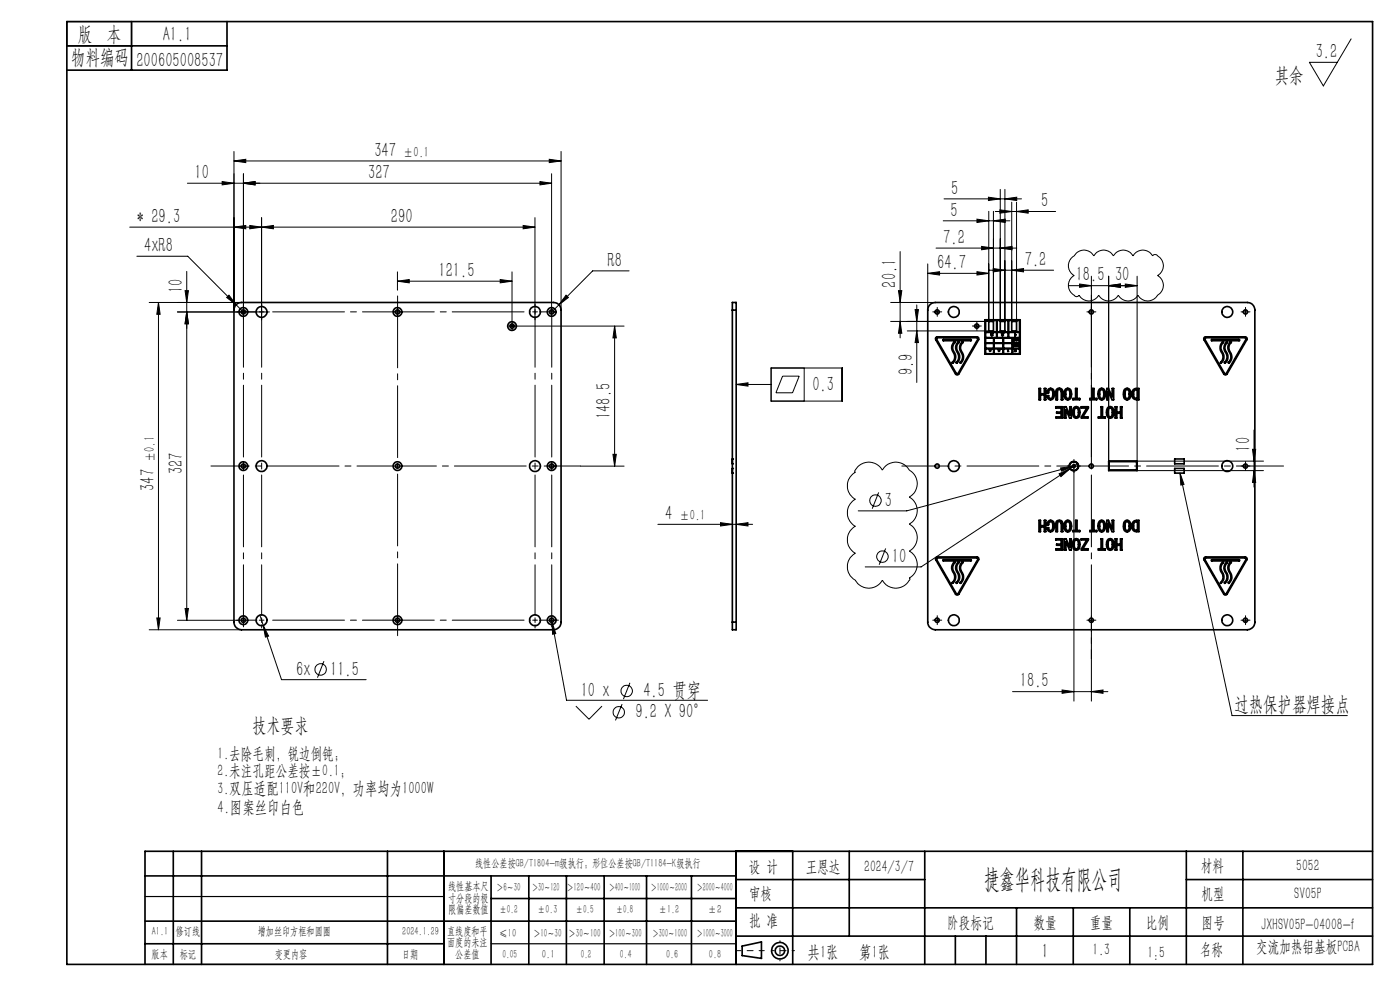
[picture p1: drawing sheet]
<svg xmlns="http://www.w3.org/2000/svg" width="297mm" height="210mm" viewBox="0 0 297 210" stroke-linecap="round" stroke-linejoin="round" font-family="sans-serif">
<g fill="none" stroke="#000" stroke-width=".21">
<path d="M286.6 8.2l-5.9 10-2.9-5h5.9M39.8 38.9h77.2M47.1 38.5l2.5 .4-2.5 .3zM49.6 34.1l2.5-.3v.7zM49.6 32.1v33.7M49.6 34.1h69.4M51.6 36.9v30.7M51.6 38.9l2.5-.4v.7zM114.5 38.5l2.5 .4-2.5 .3zM116.5 33.8l2.5 .3-2.5 .4zM117 36.9v30.2M119 32.1v33.7"/>
<path d="M27.5 48.2h86M29 54.4h10.8l10.3 10.3M39.6 57.6v74M49.6 48.2l2.5-.4v.7zM53 47.8l2.5 .4-2.5 .3zM55.5 46.2v21.6M55.5 48.2l2.5-.4v.7zM84.3 59.6l2.5-.3v.7zM84.3 57.7v3.8M84.3 59.6h24.3M106.1 59.3l2.5 .3-2.5 .4zM108.6 57.7v10.5"/>
<path d="M111 47.8l2.5 .4-2.5 .3zM113.5 46.2v21.6M133.5 57.5h-7.8l-7.1 7.2M191 53.4v18.3M196.8 58l2.5-.4v.7zM196.8 56v9.8M196.8 58h13M198.6 52.6h17.1M200.1 46.8h14.1M200.3 42.2h16.4M207.3 46.5l2.5 .3-2.5 .4zM207.3 57.6l2.5 .4-2.5 .3z"/>
<path d="M208.2 52.3l2.5 .3-2.5 .4zM209.7 41.8l2.5 .4-2.5 .3zM209.7 57.3h13.8M209.8 44.8v23.4h-20.9M210.7 57l2.5 .3-2.5 .4zM210.7 46.8l2.6-.3v.7zM210.7 44.8v23.4M211.1 44.9h12.8M212.1 44.5l2.5 .4-2.5 .3zM212.2 52.6l2.5-.3v.7zM212.2 40.2v28M213.2 42.2l2.5-.4v.7z"/>
<path d="M213.2 40.2v28M214.6 57.3l2.5-.3v.7zM214.6 42.9v25.3M215.7 44.9l2.4-.4v.7zM215.7 42.9v25.3M228.3 53.8a2.4 2.4 0 0 1 3.8 .5 2.34 2.34 0 0 1 4.1 0 2.37 2.37 0 0 1 4.1 0 2.37 2.37 0 0 1 4.2 0 .74 .74 0 0 1 1.2 .1 2.37 2.37 0 0 1-.1 4 2.47 2.47 0 0 1-.1 4.4 2.37 2.37 0 0 1-4.1-.2 2.37 2.37 0 0 1-4.2 0 2.37 2.37 0 0 1-4.1 0 2.37 2.37 0 0 1-4.2 0 .57 .57 0 0 1-.5 .3 .57 .57 0 0 1-.5-.3 2.37 2.37 0 0 1 0-4.2 2.47 2.47 0 0 1 .1-4.3zM231.5 58.6v40.3M235.2 58.6v39.2M241.2 58.6v39.2h26.8M33.6 64.2v69.4M33.6 64.2l.4 2.5h-.7zM39.3 61.7h.7l-.4 2.5z"/>
<path d="M39.6 66.2l.4 2.5h-.7zM48.1 63.1l.5-.5 1.5 2.1zM50.1 64.7l1.1 1.1M51.2 64.2h-19.6M57.1 66.2h-19.5M83.8 66.2h1M84.3 65.7v1M108.1 69.2h1M108.6 68.7v1M109.6 69.2h22.8M116.5 66.2h1M118.6 64.7l-1.2 1.1"/>
<path d="M120.1 62.6l.5 .5-2 1.6zM130.4 69.2l.3 2.5h-.7zM130.4 69.2v29.7M163.6 78.1h15.1v7h-15.1zM166 79.8h3.5l-1.4 3.5h-3.5zM170.6 78.1v7M188.9 64.2h9.5M190.6 61.7h.7l-.3 2.5zM191 68.2l.3 2.5h-.7zM192.5 70.2h17.3M194.1 65.7h.7l-.3 2.5zM194.5 64.7v16.4"/>
<path d="M194.5 70.2l.3 2.5h-.7zM198.3 66.2h1M198.8 65.7v1M206.7 69.2h1M207.2 68.7v1M226.7 60.6h14.5M229 60.2l2.5 .4-2.5 .4zM231 66.2h1M235.2 60.6l2.5-.4v.8zM238.7 60.2l2.5 .4-2.5 .4zM263.7 66.2h1M264.2 65.7v1"/>
<path d="M51.1 98.9h1M51.6 98.4v1M83.8 98.9h1M84.3 98.4v1M116.5 98.9h1M117 98.4v1M123.2 98.9h9.2M130 96.4h.7l-.3 2.5zM156.2 81.6l2.5-.4v.7zM156.2 81.6h7.4M181.9 99.1a3.3 3.3 0 0 1 5.3 .6 3.3 3.3 0 0 1 5.7 0 3.3 3.3 0 0 1 0 5.7 3.3 3.3 0 0 1 0 5.8 3.3 3.3 0 0 1 0 5.7 3.3 3.3 0 0 1 0 5.7l.1 .1a3.2 3.2 0 0 1-2.8 2.1 3.2 3.2 0 0 1-3-1.7 3.3 3.3 0 0 1-5.7 0 3.3 3.3 0 0 1 0-5.7 3.3 3.3 0 0 1 0-5.8 3.3 3.3 0 0 1 0-5.7 3.3 3.3 0 0 1 0-5.7l-.2-.3zM225 99.3l2.5-.4-2.3 1z"/>
<path d="M227 99.4l-31.6 20.9h-11.8M227.3 98.9h1M227.5 98.9l-35.1 9.5h-10.3M227.8 98.4v50.3M228.1 98.8l-.6 .1M228.6 98.3l-1.6 1.1M241.2 99.8h26.8M263.7 98.9h1M264.2 98.4v1M265.7 95.3h.7l-.4 2.5zM266 91.2v12.1M266 99.8l.4 2.5h-.7z"/>
<path d="M139.6 111.2h20.1M152.9 110.9l2.5 .3-2.5 .4zM156.2 111.2l2.5-.3v.7zM186.4 104.4l-1.4 3.5M187.9 116.3l-1.4 3.5M224.7 100.5l2.3-1.1-1.9 1.7zM250.3 100.4l.9 2.4-.7 .1zM250.3 100.4l11.1 51.4h24.4M31.6 133.6h19.6M33.3 131.1h.7l-.4 2.5zM37.6 131.6h13.1M39.3 129.1h.7l-.4 2.5z"/>
<path d="M51.1 131.6h1M51.6 131.1v1M55.1 130.5l.7 2.2M55.8 132.7l1.2 2.2-.7 .2zM55.8 132.7l3.9 11.5h18M83.8 131.6h1M84.3 131.1v1M116.5 131.6h1M116.9 131.1l.2 .9M117 131.1v1M117.1 132l.8 2.4-.7 .1zM117.1 132l3.1 16.5h29.9"/>
<path d="M198.3 131.6h1M198.8 131.1v1M231 131.6h1M231.5 134v14.7M231.5 131.1v1M263.7 131.6h1M264.2 131.1v1M68.7 140.3l-1.4 3.4M122.2 149.8l2.8 2.8 2.7-2.8M132 149.4l-1.4 3.4M133.6 144.8l-1.3 3.5M214.8 146.7h20.2"/>
<path d="M225.3 146.4l2.5 .3-2.5 .4zM231.5 146.7l2.5-.3v.7z"/>
<circle cx="185.7" cy="106.2" r="1.22"/>
<circle cx="187.2" cy="118.1" r="1.22"/>
<circle cx="68" cy="142" r="1.21"/>
<circle cx="131.3" cy="151.1" r="1.21"/>
<circle cx="132.9" cy="146.6" r="1.22"/>
</g>
<g fill="none" stroke="#000" stroke-width=".35">
<path d="M14.2 4.6h277v200h-277zM14.2 9.7h34M27.9 4.6v10.3M48.2 4.6v10.3h-34M50.2 64.5l1-.3h66.2a1.61 1.61 0 0 1 1.6 1.6v66.2a1.61 1.61 0 0 1-1.6 1.6h-66.2a1.62 1.62 0 0 1-1.6-1.6v-66.5zM155.4 65.8v-1.6h.8v1.6M155.4 65.8h.8M155.4 65.8v66.2M156.2 65.8v66.2M197.2 64.7l.5-.4 .7-.1h66.2a1.56 1.56 0 0 1 1.6 1.6v66.2a1.61 1.61 0 0 1-1.6 1.6h-66.2a1.69 1.69 0 0 1-1.6-1.6v-66.5zM198.5 71.6l.3-.1h8.5a.39 .39 0 0 1 .3 .2 .39 .39 0 0 1 0 .4l-4.2 7.2a.4 .4 0 0 1-.7 0l-4.2-7.2zM198.7 71.7h8.7l-4.2 7.6-.3-.1-4.2-7.2z"/>
<path d="M200 72.1l6-.1 .1 .2-6 .1zM202.2 72.7l.4-.2a1.9 1.9 0 0 0 .1 2.7 1.52 1.52 0 0 1-.7 1.8v-.1a1.74 1.74 0 0 0 0-2.6 1.62 1.62 0 0 1 .2-1.6zM203.3 72.5h.2a1.64 1.64 0 0 0-.1 2.4 1.45 1.45 0 0 1-.6 2.1v-.1a1.74 1.74 0 0 0 0-2.6 1.63 1.63 0 0 1 .5-1.8zM203.9 72.7l.4-.2a1.9 1.9 0 0 0 0 2.7 1.4 1.4 0 0 1-.6 1.8v-.1a1.79 1.79 0 0 0 0-2.6l-.1-.8zM209 67.8h7.4v7.3h-7.4zM209.1 71.7h1.7v1h-1.7zM209.1 68h2.3v2.4h-2.3zM209.1 70.5h2.3v1.1h-2.3zM209.1 72.8h1.7v1.1h-1.7zM209.1 74h1.7v1h-1.7zM209.8 68.2h.9v2h-.9zM210 74.3v.2l.1-.1"/>
<path d="M210 74.3h.1M210.1 74.2l-.1-.1v.2M210.1 74.4h.1M210.1 74.2h.1M210.1 74.2h-.2l.1 .3 .1-.1M210.3 70.7h.3h-.3l.2 .2-.2 .2 .2-.1v.2a.22 .22 0 0 1-.2-.1 .22 .22 0 0 1 0-.2zM210.5 70.9h.1M210.9 71.7h1.9v1h-1.9zM210.9 72.8h1.9v1.1h-1.9zM210.9 74h1.9v1h-1.9zM211.5 70.5h2.4v1.1h-2.4zM211.5 68h2.4v2.4h-2.4z"/>
<path d="M212 74.4h.1M212.1 74.1h-.3h.2l-.2 .4 .3-.1M212.1 74.1l-.3 .3h.2M212.1 74.1h.1M212.2 68.2h1v2h-1zM212.5 70.6h.3l-.3 .4 .4 .1-.2 .1-.2-.1 .2-.4zM212.8 70.6h.1M212.9 71.7h1.8v1h-1.8zM212.9 72.8h1.8v1.1h-1.8zM212.9 74h1.8v1h-1.8zM213.8 74.5h.1M213.9 74.4l-.1 .1"/>
<path d="M213.9 74.4l-.1-.3v.4M213.9 74.4h.1M214 70.5h2.3v1.1h-2.3zM214 68h2.3v2.4h-2.3zM214.6 68.2h1.1v2h-1.1zM214.8 71.7h1.5v1h-1.5zM214.8 72.8h1.5v1.1h-1.5zM214.8 74h1.5v1h-1.5zM215.1 71.9h.1M215.1 73.1h.1M215.1 71.8l.1 .4-.1-.3-.2 .3zM215.1 72.9l.1 .5-.1-.3-.2 .3z"/>
<path d="M215.3 70.6l.1 .5 .1-.1-.2 .2zM215.3 71.8l.2 .1-.1 .3h-.1zM215.3 73l.2 .2-.1 .2zM215.3 71.2h.1M215.3 73l.1 .3h-.1zM215.3 71.9l.1 .3zM215.3 74.1l.2 .4-.1-.3-.2 .3zM215.4 74.2h.1M215.7 71.8l.1 .3-.1 .1zM215.8 73l-.2 .3h.2l-.1 .1 .1-.4h-.2h.5M215.8 73h.1M215.9 73h.1l-.1 .4 .2-.1h-.2l.2-.3"/>
<path d="M216 71.8v.4l.1-.1-.1 .1zM216.1 73h.1M255.4 71.6l.3-.1h8.5a.39 .39 0 0 1 .3 .2 .39 .39 0 0 1 0 .4l-4.2 7.2a.4 .4 0 0 1-.7 0l-4.2-7.2zM255.6 71.7h8.7l-4.3 7.6-.2-.1zM257 72.1l5.9-.1 .1 .2-6 .1zM259.2 72.7l.3-.2a1.9 1.9 0 0 0 .1 2.7 1.52 1.52 0 0 1-.7 1.8v-.1a1.79 1.79 0 0 0 0-2.6l-.1-.8zM260 72.7l.4-.2a1.9 1.9 0 0 0 0 2.7 1.52 1.52 0 0 1-.6 1.8v-.1a1.79 1.79 0 0 0 0-2.6l-.1-.8zM260.8 72.7l.4-.2a1.83 1.83 0 0 0 0 2.7 1.28 1.28 0 0 1-.6 1.8v-.1a1.74 1.74 0 0 0 0-2.6l-.1-.8zM155.4 99.4h.1M155.4 97.4h.1M155.4 98.4h.1M220.4 82.4h.3v1.1h.8v-1.1h.4v2.4h-.4v-1h-.8v1h-.3z"/>
<path d="M222.4 82.6a.84 .84 0 0 1 1 0 .84 .84 0 0 1 .3 .9 .91 .91 0 0 1-.3 1 .91 .91 0 0 1-1 .2l-.3-.8h.4a.43 .43 0 0 0 .2 .6 .43 .43 0 0 0 .5-.2 1.3 1.3 0 0 0-.3-1.7l-.4 .3v.5h-.4zM224 86.3h1.4v2.4h-1.4v-.3h1.1v-.7h-.9v-.3h.9v-.8h-1.1zM224.2 82.5a.75 .75 0 0 1 .8-.1 .75 .75 0 0 1 .5 .7v1.7h-.4v-1.7a.41 .41 0 0 0-.4-.5 .41 .41 0 0 0-.4 .5v1.7h-.3v-1.9zM226 82.6a.77 .77 0 0 1 .9-.1 .77 .77 0 0 1 .4 .8 1.02 1.02 0 0 1-1 1.5 1.74 1.74 0 0 1-.3-2.2zM226.1 87h.1M226.1 87v1.7h-.3v-2.4h.4l.7 1.7M226.1 87l.8 1.7h.4v-2.4h-.4v1.7M226.4 82.6h.1a1.29 1.29 0 0 1 .2 1.9h-.3a1.69 1.69 0 0 1 0-1.9zM226.9 88h.1M227.8 86.5a.77 .77 0 0 1 .9-.1 .77 .77 0 0 1 .4 .8 1.02 1.02 0 0 1-1 1.5 1.74 1.74 0 0 1-.3-2.2zM228.1 86.6l.2-.1a1.19 1.19 0 0 1 .4 1.7l-.5 .2a1.59 1.59 0 0 1-.1-1.8zM228.2 82.4h.3v2.1h.6v.3h-1.5v-.3h.6z"/>
<path d="M229.4 86.3h1.5v.3l-1.2 1.8h1.1v.3h-1.4v-.3l1.1-1.8h-1.1zM231.8 82.4h.3v2.1h.6v.3h-1.5v-.3h.6zM233.3 82.5a.86 .86 0 0 1 1 .1 .86 .86 0 0 1 .2 1 .82 .82 0 0 1-.3 1.1 .82 .82 0 0 1-1.1-.3 1.85 1.85 0 0 1 .2-1.9zM233.4 82.9l.3-.3a1.13 1.13 0 0 1 .4 1.6 .39 .39 0 0 1-.4 .4 .39 .39 0 0 1-.4-.4zM233.6 86.3h.3v2.1h.6v.3h-1.5v-.3h.6zM234.8 82.4h.4l.7 1.7v-1.7h.4v2.4h-.4l-.8-1.8v1.8h-.3zM235 86.5a.77 .77 0 0 1 .9-.1 .77 .77 0 0 1 .4 .8 1.05 1.05 0 0 1-1 1.5 1.63 1.63 0 0 1-.3-2.2zM235.1 83h.1M235.2 97.8h6v2h-6zM235.3 86.6l.2-.1a1.13 1.13 0 0 1 .4 1.6 .39 .39 0 0 1-.4 .3 .39 .39 0 0 1-.4-.3v-.9zM235.3 97.9h5.8v1.8h-5.8zM236.6 86.3h.3v1.1h.8v-1.1h.3v2.4h-.3v-1h-.8v1h-.3z"/>
<path d="M238.5 82.6a.85 .85 0 0 1 1.1-.1 .85 .85 0 0 1 .3 1.1 .86 .86 0 0 1-.8 1.2 .86 .86 0 0 1-.8-1.2zM238.8 82.8l.5-.2a1.69 1.69 0 0 1 0 1.9l-.2 .1a1.13 1.13 0 0 1-.4-1.6zM240.4 82.6l.5-.2h.7v2.4a1.19 1.19 0 0 1-1.3-.4 1.19 1.19 0 0 1-.1-1.3zM240.6 82.9l.7-.3v1.9a.78 .78 0 0 1-.8-.3 .78 .78 0 0 1 0-.8zM249.2 97.4h2v1h-2zM249.2 99.4h2v1h-2zM155.4 100.4h.1M198.6 118.2l8.7-.1a.41 .41 0 0 1 .3 .6l-4.2 7.3a.44 .44 0 0 1-.7 0l-4.2-7.3-.1-.1zM198.8 118.3h8.5l.2 .2-4.3 7.5-.3-.1-4.2-7.2zM200 118.8l6-.1 .1 .2-6 .1zM202.2 119.4l.3-.2h.1a1.9 1.9 0 0 0 .1 2.7 1.33 1.33 0 0 1-.7 1.8v-.1a1.74 1.74 0 0 0 0-2.6 1.6 1.6 0 0 1 .2-1.6zM203.3 119.2h.2a1.64 1.64 0 0 0-.1 2.4 1.49 1.49 0 0 1-.6 2.1v-.1a1.74 1.74 0 0 0 0-2.6 1.63 1.63 0 0 1 .5-1.8z"/>
<path d="M203.9 119.4l.3-.2h.1a1.9 1.9 0 0 0 0 2.7 1.33 1.33 0 0 1-.6 1.8v-.1a1.79 1.79 0 0 0 0-2.6l-.1-.8zM220.4 110.4h.3v1.1h.8v-1.1h.4v2.4h-.4v-1h-.8v1h-.3zM222.4 110.6a.83 .83 0 0 1 1-.1 .83 .83 0 0 1 .3 1 .94 .94 0 0 1-.3 1 .94 .94 0 0 1-1 .2l-.3-.8h.4a.43 .43 0 0 0 .2 .6 .43 .43 0 0 0 .6-.3v-1.2a.4 .4 0 0 0-.5-.4 .4 .4 0 0 0-.3 .5v.2h-.4zM224 114.3h1.4v2.4h-1.4v-.3h1.1v-.7h-.9v-.3h.9v-.9h-1.1zM224.2 110.5a.77 .77 0 0 1 .8-.1 .77 .77 0 0 1 .5 .7v1.7h-.4v-1.7a.41 .41 0 0 0-.4-.5 .41 .41 0 0 0-.4 .5v1.7h-.3v-1.9zM226 110.6a.76 .76 0 0 1 .9-.2 .76 .76 0 0 1 .4 .9 1.04 1.04 0 0 1-1 1.5 1.76 1.76 0 0 1-.3-2.2zM226.1 114.9h.1M226.1 114.9v1.8h-.3v-2.4h.4l.7 1.7M226.1 114.9l.8 1.8h.4v-2.4h-.4v1.7M226.4 110.7l.1-.1a1.26 1.26 0 0 1 0 2l-.1-.1a1.69 1.69 0 0 1 0-1.8zM226.9 116h.1M227.8 114.5a.83 .83 0 0 1 1.1 0 .83 .83 0 0 1 .2 1 .87 .87 0 0 1-.2 1 .87 .87 0 0 1-1 .1 2 2 0 0 1-.1-2.1z"/>
<path d="M228.2 114.5h.1a1.29 1.29 0 0 1 .2 1.9h-.3a1.69 1.69 0 0 1 0-1.9zM228.2 110.4h.3v2.1h.6v.3h-1.5v-.3h.6zM229.4 114.3h1.5v.2l-1.2 1.9h1.1v.3h-1.4v-.3l1.1-1.9h-1.1zM231.8 110.4h.3v2.1h.6v.3h-1.5v-.3h.6zM233.3 110.5a.86 .86 0 0 1 1 .1 .86 .86 0 0 1 .2 1 .81 .81 0 0 1-.3 1.1 .81 .81 0 0 1-1.1-.3 1.8 1.8 0 0 1 .2-1.9zM233.5 110.8l.2-.2a1.13 1.13 0 0 1 .4 1.6 .39 .39 0 0 1-.4 .4 .39 .39 0 0 1-.4-.4v-.9zM233.6 114.3h.3v2.1h.6v.3h-1.5v-.3h.6zM234.8 110.4h.4l.7 1.7v-1.7h.4v2.4h-.4l-.8-1.8v1.8h-.3zM235 114.5a.83 .83 0 0 1 1.1 0 .83 .83 0 0 1 .2 1 .88 .88 0 0 1-.2 .9 .88 .88 0 0 1-1 .2 1.82 1.82 0 0 1-.1-2.1zM235.1 111h.1M235.3 114.6l.2-.1a1.13 1.13 0 0 1 .4 1.6 .39 .39 0 0 1-.4 .3 .39 .39 0 0 1-.4-.3v-.9zM236.6 114.3h.3v1.1h.8v-1.1h.3v2.4h-.3v-1h-.8v1h-.3z"/>
<path d="M238.5 110.6a.85 .85 0 0 1 1.1 0 .85 .85 0 0 1 .3 1 .85 .85 0 0 1-.8 1.2 .85 .85 0 0 1-.8-1.2zM238.8 110.8l.5-.1a1.69 1.69 0 0 1 0 1.8l-.2 .1a1.13 1.13 0 0 1-.4-1.6zM240.4 110.7l.5-.3h.7v2.4a1.18 1.18 0 0 1-1.3-.4 1.18 1.18 0 0 1-.1-1.3zM240.7 110.8l.6-.1v1.8a.81 .81 0 0 1-.8-1.1zM255.4 118.3l.4-.2h8.4a.41 .41 0 0 1 .3 .6l-4.2 7.3a.44 .44 0 0 1-.7 0l-4.2-7.3zM255.6 118.4l8.6-.1 .2 .2-4.3 7.5-.3-.1-4.2-7.2zM257 118.8l5.9-.1 .1 .2-5.9 .1zM259.2 119.4l.2-.2h.1a1.9 1.9 0 0 0 .1 2.7 1.33 1.33 0 0 1-.7 1.8v-.1a1.79 1.79 0 0 0 0-2.6l-.1-.8zM260 119.4l.3-.2h.1a1.9 1.9 0 0 0 0 2.7 1.33 1.33 0 0 1-.6 1.8v-.1a1.79 1.79 0 0 0 0-2.6l-.1-.8zM260.8 119.4l.3-.2h.1a1.83 1.83 0 0 0 0 2.7 1.37 1.37 0 0 1-.6 1.8v-.1a1.74 1.74 0 0 0 0-2.6l-.1-.8zM155.4 132v1.6h.8v-1.6M155.4 132h.8"/>
<path d="M30.8 195.4h125.4M30.8 185.8h125.4M36.8 180.6v24M42.8 180.6v24M82.2 180.6v24M94.2 180.6v24M104.2 185.8v18.8M104.2 190.6h52M112.2 185.8v18.8M120.2 185.8v18.8M128.2 185.8v18.8M137.2 185.8v18.8"/>
<path d="M146.7 185.8v18.8M156.2 180.6v24M156.2 186.6h40M156.2 198.6h135M156.2 192.6h135M168.2 180.6v24M180.2 180.6v18M196.2 180.6v24M202.7 198.6v6M209.2 198.6v6M215.7 192.6v12M227.7 192.6v12"/>
<path d="M239.7 192.6v12M251.7 186.6h39.5M251.7 180.6v24M263.7 180.6v24M291.2 180.6h-260.4v24M30.8 200.2h63.4M157.4 200.7l4.1-.9v3.5l-4.1-.6z"/>
<circle cx="51.6" cy="66.2" r=".94"/>
<circle cx="51.6" cy="66.2" r=".44"/>
<circle cx="55.5" cy="66.2" r="1.15"/>
<circle cx="84.3" cy="66.2" r=".94"/>
<circle cx="84.3" cy="66.2" r=".44"/>
<circle cx="108.6" cy="69.2" r=".93"/>
<circle cx="108.6" cy="69.2" r=".44"/>
<circle cx="113.5" cy="66.2" r="1.15"/>
<circle cx="117" cy="66.2" r=".93"/>
<circle cx="117" cy="66.2" r=".44"/>
<circle cx="198.8" cy="66.2" r=".44"/>
<circle cx="202.3" cy="66.2" r="1.15"/>
<circle cx="207.2" cy="69.2" r=".44"/>
<circle cx="231.5" cy="66.2" r=".44"/>
<circle cx="260.4" cy="66.2" r="1.14"/>
<circle cx="264.2" cy="66.2" r=".44"/>
<circle cx="51.6" cy="98.9" r=".44"/>
<circle cx="51.6" cy="98.9" r=".93"/>
<circle cx="55.5" cy="98.9" r="1.15"/>
<circle cx="84.3" cy="98.9" r=".44"/>
<circle cx="84.3" cy="98.9" r=".93"/>
<circle cx="113.5" cy="98.9" r="1.15"/>
<circle cx="117" cy="98.9" r=".92"/>
<circle cx="117" cy="98.9" r=".44"/>
<circle cx="198.8" cy="98.9" r=".44"/>
<circle cx="202.3" cy="98.9" r="1.15"/>
<circle cx="227.8" cy="98.9" r=".3"/>
<circle cx="227.8" cy="98.9" r="1"/>
<circle cx="227.8" cy="98.9" r=".89"/>
<circle cx="227.8" cy="98.9" r=".19"/>
<circle cx="231.5" cy="98.9" r=".44"/>
<circle cx="260.4" cy="98.9" r="1.14"/>
<circle cx="264.2" cy="98.9" r=".44"/>
<circle cx="51.6" cy="131.6" r=".44"/>
<circle cx="51.6" cy="131.6" r=".93"/>
<circle cx="55.5" cy="131.6" r="1.15"/>
<circle cx="84.3" cy="131.6" r=".44"/>
<circle cx="84.3" cy="131.6" r=".93"/>
<circle cx="113.5" cy="131.6" r="1.15"/>
<circle cx="117" cy="131.6" r=".92"/>
<circle cx="117" cy="131.6" r=".44"/>
<circle cx="198.8" cy="131.6" r=".44"/>
<circle cx="202.3" cy="131.6" r="1.15"/>
<circle cx="231.5" cy="131.6" r=".44"/>
<circle cx="260.4" cy="131.6" r="1.14"/>
<circle cx="264.2" cy="131.6" r=".44"/>
<circle cx="165.5" cy="201.7" r="1.74"/>
<circle cx="165.5" cy="201.7" r="1"/>
</g>
<path d="M272.3 98.9h-81" fill="none" stroke="#000" stroke-width=".21" stroke-dasharray="15.2 1.3 1.3 1.3" stroke-dashoffset="5.2"/>
<path d="M231.5 134v-70.2" fill="none" stroke="#000" stroke-width=".21" stroke-dasharray="15.2 1.3 1.3 1.3" stroke-dashoffset="1.1"/>
<g fill="none" stroke="#000" stroke-width=".21" stroke-dasharray="15.2 1.3 1.3 1.3">
<path d="M50.6 66.2h-.4M51.1 66.2h-.4M51.6 65.7v-.5M51.6 66.7v.4M51.6 65.2v-.5M52.1 66.2h.5M52.6 66.2h1.9M55.5 66.2v-.5M55.5 66.2h-.5M55.5 66.2v.5M55.5 66.2h.5M55.5 65.2v-.7"/>
<path d="M83.8 66.2h-.4M84.3 65.7v-.5M84.3 66.7v.4M84.8 66.2h.5M108.1 69.2h-.4M108.6 68.7v-.5M108.6 69.7v.4M109.1 69.2h.5M113.5 66.2v-.5M113.5 66.2h-.5M113.5 66.2v.5M113.5 66.2h.5"/>
<path d="M113.5 65.2v-.7M114.5 66.2h1.5M116.5 66.2h-.4M117 65.7v-.5M117 66.7v.4M117 66.2v-.5M117 66.2h-.5M117 66.2v.5M117 66.2h.5M117.5 66.2h.5M198.3 66.2h-.4M198.8 65.7v-.5"/>
<path d="M198.8 66.7v.4M199.3 66.2h.5M206.7 69.2h-.4M207.2 68.7v-.5M207.2 69.7v.4M207.7 69.2h.5M231 66.2h-.4M231.5 66.7v.4M232 66.2h.5M263.7 66.2h-.4M264.2 65.7v-.5M264.2 66.7v.4"/>
<path d="M264.7 66.2h.5M51.1 98.9h-.4M51.6 98.4v-.5M51.6 99.4v.4M52.1 98.9h.5M116.5 98.9h-.4M117 98.4v-.5M117 99.4v.4M117.5 98.9h.5M226.8 98.9h-.4M227.8 97.9v-.4M227.8 99.9v.4"/>
<path d="M228.8 98.9h.4M263.7 98.9h-.4M264.2 98.4v-.5M264.2 99.4v.4M264.7 98.9h.5M50.6 131.6h-.4M51.1 131.6h-.4M51.6 131.1v-.5M51.6 132.1v.4M51.6 131.6v-.5M51.6 131.6h-.5M51.6 131.6v.5"/>
<path d="M51.6 131.6h.5M51.6 132.6v.4M52.1 131.6h.5M52.6 131.6h1.9M55.5 131.6v-.5M55.5 131.6h-.5M55.5 131.6v.5M55.5 131.6h.5M55.5 132.6v.6M83.8 131.6h-.4M84.3 131.1v-.5M84.3 132.1v.4"/>
<path d="M84.8 131.6h.5M113.5 131.6v-.5M113.5 131.6h-.5M113.5 131.6v.5M113.5 131.6h.5M113.5 132.6v.6M114.5 131.6h1.5M116.5 131.6h-.4M117 131.1v-.5M117 132.1v.4M117 131.6v-.5M117 131.6h-.5"/>
<path d="M117 131.6v.5M117 131.6h.5M117 132.6v.4M117.5 131.6h.5M118 131.6h.5M198.3 131.6h-.4M198.8 131.1v-.5M198.8 132.1v.4M199.3 131.6h.5M231 131.6h-.4M231.5 131.1v-.5M232 131.6h.5"/>
<path d="M263.7 131.6h-.4M264.2 131.1v-.5M264.2 132.1v.4M264.7 131.6h.5"/>
</g>
<path d="M231.5 132.1v7.6" fill="none" stroke="#000" stroke-width=".21" stroke-dasharray="15.2 1.3 1.3 1.3" stroke-dashoffset="13.3"/>
<path d="M231.5 65.7v-4.9M168.5 201.7h-4.8" fill="none" stroke="#000" stroke-width=".21" stroke-dasharray="15.2 1.3 1.3 1.3" stroke-dashoffset="14.7"/>
<path d="M56.5 66.2h56M84.3 98.4v-36.9M56.5 131.6h56" fill="none" stroke="#000" stroke-width=".21" stroke-dasharray="15.2 1.3 1.3 1.3" stroke-dashoffset="-1.3"/>
<path d="M83.8 98.9h-39" fill="none" stroke="#000" stroke-width=".21" stroke-dasharray="15.2 1.3 1.3 1.3" stroke-dashoffset="7.1"/>
<path d="M84.3 99.4v36.7" fill="none" stroke="#000" stroke-width=".21" stroke-dasharray="15.2 1.3 1.3 1.3" stroke-dashoffset="-1.2"/>
<path d="M84.8 98.9h38.4" fill="none" stroke="#000" stroke-width=".21" stroke-dasharray="15.2 1.3 1.3 1.3" stroke-dashoffset="7.5"/>
<path d="M51.6 130.6v-63.4M55.5 130.6v-63.4M113.5 130.6v-63.4M117 130.6v-63.4" fill="none" stroke="#000" stroke-width=".21" stroke-dasharray="15.2 1.3 1.3 1.3" stroke-dashoffset="4.5"/>
<path d="M162.1 201.7h-6" fill="none" stroke="#000" stroke-width=".21" stroke-dasharray="15.2 1.3 1.3 1.3" stroke-dashoffset="14.1"/>
<path d="M165.5 199.6v4.2" fill="none" stroke="#000" stroke-width=".21" stroke-dasharray="15.2 1.3 1.3 1.3" stroke-dashoffset="15"/>
<path d="M14.2 4.6h13.7v5.1h-13.7zM30.8 190.2h63.4M30.8 204.6h63.4M104.2 200.2h52" fill="none" stroke="#000" stroke-width=".25"/>
<g fill="#000">
<path d="M49.6 34.1l2.5-.3v.7zM116.5 33.8l2.5 .3-2.5 .4z"/>
<path d="M51.6 38.9l2.5-.4v.7zM47.1 38.5l2.5 .4-2.5 .3zM53 47.8l2.5 .4-2.5 .3zM49.6 48.2l2.5-.4v.7z"/>
<path d="M55.5 48.2l2.5-.4v.7zM111 47.8l2.5 .4-2.5 .3z"/>
<path d="M106.1 59.3l2.5 .3-2.5 .4zM84.3 59.6l2.5-.3v.7zM156.2 111.2l2.5-.3v.7zM152.9 110.9l2.5 .3-2.5 .4zM215.7 44.9l2.4-.4v.7zM212.1 44.5l2.5 .4-2.5 .3zM213.2 42.2l2.5-.4v.7zM209.7 41.8l2.5 .4-2.5 .3zM210.7 46.8l2.6-.3v.7zM207.3 46.5l2.5 .3-2.5 .4zM214.6 57.3l2.5-.3v.7zM210.7 57l2.5 .3-2.5 .4zM212.2 52.6l2.5-.3v.7zM208.2 52.3l2.5 .3-2.5 .4zM207.3 57.6l2.5 .4-2.5 .3zM196.8 58l2.5-.4v.7z"/>
<path d="M33.6 64.2l.4 2.5h-.7zM33.3 131.1h.7l-.4 2.5zM39.6 66.2l.4 2.5h-.7zM39.3 129.1h.7l-.4 2.5zM130.4 69.2l.3 2.5h-.7zM130 96.4h.7l-.3 2.5z"/>
<path d="M39.6 66.2l.4 2.5h-.7zM39.3 61.7h.7l-.4 2.5zM191 68.2l.3 2.5h-.7zM190.6 61.7h.7l-.3 2.5zM194.5 70.2l.3 2.5h-.7zM194.1 65.7h.7l-.3 2.5zM266 99.8l.4 2.5h-.7zM265.7 95.3h.7l-.4 2.5z"/>
<path d="M120.1 62.6l-1.5 2.1 2-1.6zM48.1 63.1l2 1.6-1.5-2.1zM117.1 132l.1 2.5 .7-.1zM55.8 132.7l.5 2.4 .7-.2zM51.6 38.9l2.5-.4v.7zM114.5 38.5l2.5 .4-2.5 .3zM229 60.2l2.5 .4-2.5 .4zM235.2 60.6l2.5-.4v.8zM224.7 100.5l.4 .6 1.9-1.7zM225 99.3l.2 .6 2.3-1z"/>
<path d="M235.2 60.6l2.5-.4v.8zM238.7 60.2l2.5 .4-2.5 .4z"/>
<path d="M156.2 81.6l2.5-.4v.7zM250.3 100.4l.9 2.4-.7 .1z"/>
<path d="M225.3 146.4l2.5 .3-2.5 .4zM231.5 146.7l2.5-.3v.7z"/>
</g>
<text font-size="5.6" x="208.8" y="188.3">捷鑫华科技有限公司</text>
<g font-size="4.4">
<text x="16.5" y="8.6">版 本</text>
<text x="34.5" y="8.6">A1.1</text>
<text x="15.1" y="13.7">物料编码</text>
<text x="28.9" y="14.2">200605008537</text>
<text x="270.5" y="17.3">其余</text>
<text x="279.1" y="12.3">3.2</text>
<text x="79.4" y="33.3">347</text>
<text x="41.3" y="38">10</text>
<text x="78.1" y="38">327</text>
<text x="201.8" y="41.3">5</text>
<text x="29" y="47.3">* 29.3</text>
<text x="82.9" y="47.3">290</text>
<text x="201.7" y="45.9">5</text>
<text x="220.9" y="44">5</text>
<text x="30.6" y="53.5">4xR8</text>
<text x="200.1" y="51.7">7.2</text>
<text x="93" y="58.8">121.5</text>
<text x="128.9" y="56.6">R8</text>
<text x="198.8" y="57.1">64.7</text>
<text x="217.4" y="56.4">7.2</text>
<text x="228.2" y="59.7">18.5</text>
<text x="236.5" y="59.7">30</text>
<text x="38.8" y="62.1" transform="rotate(-90 38.8 62.1)">10</text>
<text x="190.1" y="61" transform="rotate(-90 190.1 61)">20.1</text>
<text x="172.3" y="82.8">0.3</text>
<text x="193.6" y="79.6" transform="rotate(-90 193.6 79.6)">9.9</text>
<text x="129.5" y="88.9" transform="rotate(-90 129.5 88.9)">148.5</text>
<text x="265.2" y="95.8" transform="rotate(-90 265.2 95.8)">10</text>
<text x="38.8" y="100.6" transform="rotate(-90 38.8 100.6)">327</text>
<text x="32.8" y="104.1" transform="rotate(-90 32.8 104.1)">347</text>
<text x="187.7" y="107.5">3</text>
<text x="141.1" y="110.3">4</text>
<text x="189.2" y="119.4">10</text>
<text x="62.9" y="143.3">6x</text>
<text x="70" y="143.3">11.5</text>
<text x="123.2" y="147.9">10 x</text>
<text x="136.5" y="147.9">4.5 贯穿</text>
<text x="216.4" y="145.8">18.5</text>
<text x="134.8" y="152.4">9.2 X 90°</text>
<text x="261.9" y="150.9">过热保护器焊接点</text>
<text x="221" y="203.2">1</text>
</g>
<text font-size="4.2" x="53.6" y="155.3">技术要求</text>
<g font-size="3.8">
<text x="46.2" y="172.5">4.图案丝印白色</text>
<text x="171.3" y="203.2">共1张</text>
<text x="182.3" y="203.2">第1张</text>
</g>
<g font-size="3.5">
<text x="46.2" y="161">1.去除毛刺，锐边倒钝；</text>
<text x="46.2" y="164.5">2.未注孔距公差按±0.1；</text>
<text x="46.2" y="168.5">3.双压适配110V和220V，功率均为1000W</text>
<text x="158.9" y="184.9">设 计</text>
<text x="170.9" y="184.9">王恩达</text>
<text x="183.4" y="184.9">2024/3/7</text>
<text x="254.7" y="184.7">材料</text>
<text x="275" y="184.7">5052</text>
<text x="158.9" y="190.8">审核</text>
<text x="254.9" y="190.7">机型</text>
<text x="274.6" y="190.8">SV05P</text>
<text x="158.9" y="196.5">批 准</text>
<text x="200.9" y="196.9">阶段标记</text>
<text x="219.3" y="196.9">数量</text>
<text x="231.2" y="196.9">重量</text>
<text x="243.1" y="196.9">比例</text>
<text x="254.9" y="196.9">图号</text>
<text x="267.6" y="197.3">JXHSV05P-04008-f</text>
<text x="231.8" y="202.5">1.3</text>
<text x="243.4" y="203.2">1:5</text>
<text x="254.5" y="202.5">名称</text>
<text x="266.5" y="201.8">交流加热铝基板PCBA</text>
</g>
<g font-size="3.1">
<text x="85.6" y="33.3">±0.1</text>
<text x="32.8" y="98" transform="rotate(-90 32.8 98)">±0.1</text>
<text x="144.2" y="110.3">±0.1</text>
</g>
<g font-size="2.5">
<text x="100.8" y="184">线性公差按GB/T1804-m级执行；形位公差按GB/T1184-K级执行</text>
<text x="95.1" y="188.8">线性基本尺</text>
<text x="95.1" y="191.3">寸分段的极</text>
<text x="105.3" y="189.1">＞6～30</text>
<text x="112.9" y="189.1">＞30～120</text>
<text x="120.2" y="188.9">＞120～400</text>
<text x="129.2" y="188.9">＞400～1000</text>
<text x="138.1" y="189.1">＞1000～2000</text>
<text x="147.8" y="189.1">＞2000～4000</text>
<text x="95.1" y="193.8">限偏差数值</text>
<text x="105.9" y="193.8">±0.2</text>
<text x="114.1" y="193.8">±0.3</text>
<text x="122.2" y="193.8">±0.5</text>
<text x="130.7" y="193.8">±0.8</text>
<text x="139.8" y="193.8">±1.2</text>
<text x="150.2" y="193.8">±2</text>
<text x="32.2" y="203.2">版本</text>
<text x="32.2" y="198.3">A1.1</text>
<text x="37.3" y="198.3">修订线</text>
<text x="38.1" y="203.2">标记</text>
<text x="54.7" y="198.3">增加丝印方框和圆圈</text>
<text x="58.3" y="203.2">变更内容</text>
<text x="85.3" y="203.2">日期</text>
<text x="85.4" y="198.3">2024.1.29</text>
<text x="94.8" y="198.3">直线度和平</text>
<text x="94.8" y="200.7">面度的未注</text>
<text x="96.6" y="203.2">公差值</text>
<text x="105.9" y="198.7">≤10</text>
<text x="106.6" y="203.2">0.05</text>
<text x="113.2" y="198.7">＞10～30</text>
<text x="115" y="203.2">0.1</text>
<text x="120.6" y="198.7">＞30～100</text>
<text x="123.2" y="203.2">0.2</text>
<text x="129.1" y="198.7">＞100～300</text>
<text x="131.5" y="203.2">0.4</text>
<text x="138.4" y="198.7">＞300～1000</text>
<text x="141.3" y="203.2">0.6</text>
<text x="147.8" y="198.7">＞1000～3000</text>
<text x="150.4" y="203.2">0.8</text>
</g>
</svg>
